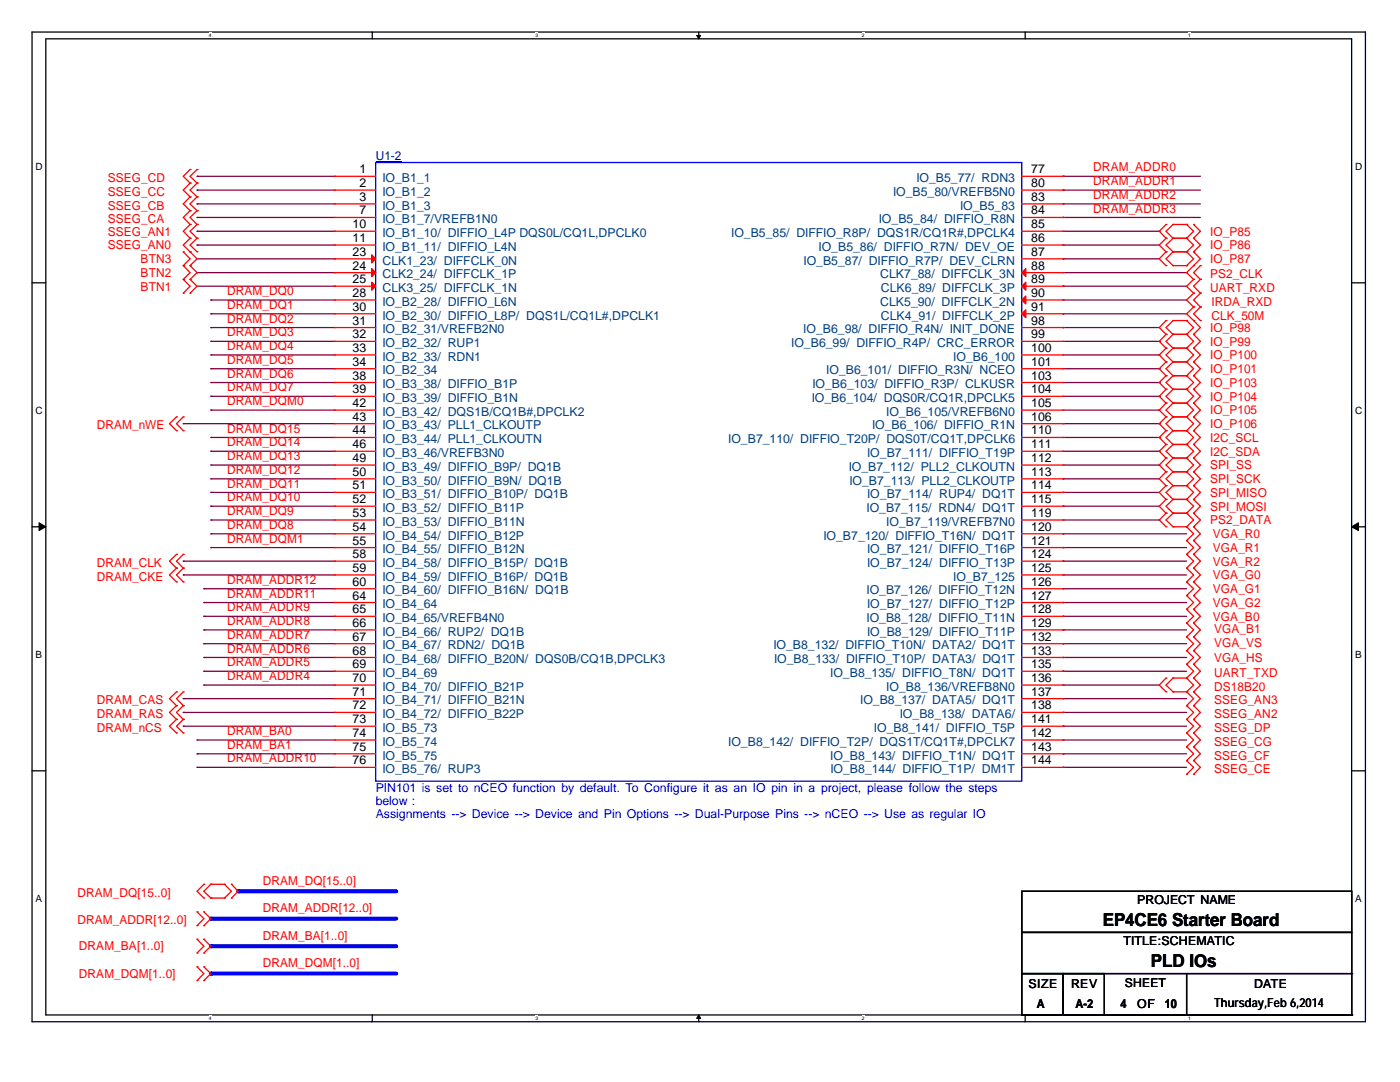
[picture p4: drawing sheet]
<svg xmlns="http://www.w3.org/2000/svg" width="279mm" height="216mm" viewBox="0 0 279 216" stroke-linecap="round" stroke-linejoin="round" font-family="sans-serif">
<path d="M6.4 6.4h266.1v197.5h-266.1zM9.1 7.7h260.6v194.8h-260.6z" fill="none" stroke="#000" stroke-width=".25"/>
<g fill="#fff">
<path d="M41.7 6.5h.5v1.1h-.5z"/>
<path d="M41.7 202.6h.5v1.2h-.5z"/>
</g>
<path d="M74.3 6.4v1.3M74.3 202.5v1.4" fill="none" stroke="#000" stroke-width=".25"/>
<g fill="#fff">
<path d="M106.8 6.5h.6v1.1h-.6z"/>
<path d="M106.8 202.6h.6v1.2h-.6z"/>
</g>
<path d="M139.4 6.4v1.3M139.4 202.5v1.4" fill="none" stroke="#000" stroke-width=".25"/>
<g fill="#000" stroke="#000" stroke-width=".2">
<path d="M139 7.1h.8l-.4 .6z" fill-rule="evenodd"/>
<path d="M139.4 202.5l.4 .7h-.8z" fill-rule="evenodd"/>
</g>
<g fill="#fff">
<path d="M172 6.5h.6v1.1h-.6z"/>
<path d="M172 202.6h.6v1.2h-.6z"/>
</g>
<path d="M204.6 6.4v1.3M204.6 202.5v1.4" fill="none" stroke="#000" stroke-width=".25"/>
<g fill="#fff">
<path d="M237.2 6.5h.5v1.1h-.5z"/>
<path d="M237.2 202.6h.5v1.2h-.5z"/>
<path d="M7.1 32h1.4v2.3h-1.4z"/>
<path d="M270.5 32h1.4v2.3h-1.4z"/>
<path d="M7.1 80.7h1.4v2.3h-1.4z"/>
<path d="M270.5 80.7h1.4v2.3h-1.4z"/>
</g>
<path d="M6.4 56.4h2.7M269.7 56.4h2.8" fill="none" stroke="#000" stroke-width=".25"/>
<g fill="#fff">
<path d="M7.1 129.4h1.3v2.3h-1.3z"/>
<path d="M270.5 129.4h1.3v2.3h-1.3z"/>
</g>
<path d="M6.4 105.1h2.7M269.7 105.1h2.8" fill="none" stroke="#000" stroke-width=".25"/>
<g fill="#000" stroke="#000" stroke-width=".2">
<path d="M7.8 104.3l1.3 .8-1.3 .8z" fill-rule="evenodd"/>
<path d="M269.7 105.1l1.4-.8v1.6z" fill-rule="evenodd"/>
</g>
<g fill="#fff">
<path d="M7.1 178.1h1.3v2.2h-1.3z"/>
<path d="M270.5 178.1h1.3v2.2h-1.3z"/>
</g>
<path d="M6.4 153.8h2.7M269.7 153.8h2.8" fill="none" stroke="#000" stroke-width=".25"/>
<path d="M42.1 188.8h37" fill="none" stroke="#00f" stroke-width=".8"/>
<circle cx="42.1" cy="188.8" r=".4" fill="#00f"/>
<path d="M42.1 194.3h37" fill="none" stroke="#00f" stroke-width=".8"/>
<circle cx="42.1" cy="194.3" r=".4" fill="#00f"/>
<path d="M42.1 183.3h37" fill="none" stroke="#00f" stroke-width=".8"/>
<circle cx="42.1" cy="183.3" r=".4" fill="#00f"/>
<path d="M47.5 177.8h31.6" fill="none" stroke="#00f" stroke-width=".8"/>
<circle cx="47.5" cy="177.8" r=".4" fill="#00f"/>
<g fill="none" stroke="#800040" stroke-width=".25">
<path d="M39.3 37.9h.1M39.3 35.2h.1M39.3 37.9h27.5M39.3 35.2h27.5M212.1 35.2h.1M212.1 37.9h.1M212.1 37.9h27.5M212.1 35.2h27.5M39.3 54.4h.1M39.3 48.9h.1M39.3 46.1h.1M39.3 43.4h.1"/>
<path d="M39.3 40.7h.1M39.3 51.6h27.5M39.3 54.4h27.5M39.3 57.1h27.5M39.3 48.9h27.5M39.3 46.1h27.5M39.3 43.4h27.5M39.3 40.7h27.5M42.1 59.9h.1M42.1 59.9h24.7M66.8 51.6h.1M66.8 57.1h.1"/>
<path d="M212.1 57.1h.1M212.1 59.9h.1M212.1 51.6h.1M212.1 40.7h.1M212.1 43.4h.1M212.1 48.9h.1M212.1 51.6h19.3M212.1 54.4h24.7M212.1 57.1h24.7M212.1 59.9h24.7M212.1 48.9h19.3M212.1 46.1h19.3"/>
<path d="M212.1 43.4h27.5M212.1 40.7h27.5M231.4 46.1h.1M236.8 54.4h.1M42.1 79.1h.1M42.1 70.8h.1M42.1 73.6h.1M42.1 76.3h.1M42.1 62.6h.1M42.1 68.1h.1M42.1 65.4h.1M42.1 65.4h24.7"/>
<path d="M42.1 62.6h24.7M42.1 79.1h24.7M42.1 76.3h24.7M42.1 73.6h24.7M42.1 70.8h24.7M42.1 68.1h24.7M212.1 65.4h.1M212.1 62.6h.1M212.1 65.4h19.3M212.1 62.6h24.7M212.1 79.1h19.3M212.1 76.3h19.3"/>
<path d="M212.1 73.6h19.3M212.1 70.8h19.3M212.1 68.1h19.3M231.4 79.1h.1M231.4 76.3h.1M231.4 73.6h.1M231.4 70.8h.1M231.4 68.1h.1M36.6 84.5h.1M36.6 84.5h30.2M42.1 81.8h.1M42.1 87.3h.1"/>
<path d="M42.1 90h.1M42.1 92.8h.1M42.1 95.5h.1M42.1 98.3h.1M42.1 98.3h24.7M42.1 95.5h24.7M42.1 92.8h24.7M42.1 90h24.7M42.1 87.3h24.7M42.1 81.8h24.7M212.1 98.3h.1M212.1 95.5h.1"/>
<path d="M212.1 98.3h19.3M212.1 95.5h19.3M212.1 92.8h19.3M212.1 90h19.3M212.1 87.3h19.3M212.1 84.5h19.3M212.1 81.8h19.3M231.4 92.8h.1M231.4 90h.1M231.4 87.3h.1M231.4 84.5h.1M231.4 81.8h.1"/>
<path d="M36.6 112h.1M36.6 114.7h.1M36.6 114.7h30.2M36.6 112h30.2M40.7 117.5h.1M40.7 117.5h26.1M42.1 101h.1M42.1 103.8h.1M42.1 106.5h.1M42.1 109.3h.1M42.1 109.3h24.7M42.1 106.5h24.7"/>
<path d="M42.1 101h24.7M42.1 103.8h24.7M212.1 117.5h.1M212.1 114.7h.1M212.1 112h.1M212.1 109.3h.1M212.1 106.5h.1M212.1 101h.1M212.1 117.5h24.7M212.1 114.7h24.7M212.1 112h24.7M212.1 109.3h24.7"/>
<path d="M212.1 106.5h24.7M212.1 101h19.3M212.1 103.8h19.3M231.4 103.8h.1M36.6 139.4h.1M36.6 139.4h30.2M40.7 125.7h.1M40.7 123h.1M40.7 120.2h.1M40.7 131.2h.1M40.7 128.4h.1M40.7 133.9h.1"/>
<path d="M40.7 136.7h.1M40.7 133.9h26.1M40.7 136.7h26.1M40.7 123h26.1M40.7 125.7h26.1M40.7 128.4h26.1M40.7 131.2h26.1M40.7 120.2h26.1M212.1 133.9h.1M212.1 136.7h.1M212.1 139.4h.1M212.1 123h.1"/>
<path d="M212.1 125.7h.1M212.1 128.4h.1M212.1 131.2h.1M212.1 120.2h.1M212.1 133.9h24.7M212.1 136.7h19.3M212.1 139.4h24.7M212.1 123h24.7M212.1 125.7h24.7M212.1 128.4h24.7M212.1 131.2h24.7M212.1 120.2h24.7"/>
<path d="M36.6 142.2h.1M36.6 144.9h.1M36.6 144.9h30.2M36.6 142.2h30.2M39.3 153.1h.1M39.3 147.7h.1M39.3 150.4h.1M39.3 153.1h27.5M39.3 150.4h27.5M39.3 147.7h27.5M212.1 153.1h.1M212.1 150.4h.1"/>
<path d="M212.1 147.7h.1M212.1 144.9h.1M212.1 142.2h.1M212.1 153.1h24.7M212.1 150.4h24.7M212.1 147.7h24.7M212.1 144.9h24.7M212.1 142.2h24.7"/>
</g>
<g fill="none" stroke="#f00" stroke-width=".25">
<path d="M37.9 33.8h.1M37.9 36.5h.1M37.9 39.3h.1M37.9 33.8l-1.3 1.4 1.3 1.3M37.9 36.5l-1.3 1.4 1.3 1.4M37.9 39.3l-1.3 1.4 1.3 1.3M39.3 33.8h.1M39.3 36.5h.1M39.3 39.3h.1M39.3 33.8l-1.4 1.4 1.4 1.3M39.3 36.5l-1.4 1.4 1.4 1.4M39.3 39.3l-1.4 1.4 1.4 1.3"/>
<path d="M66.8 35.2h.1M66.8 37.9h.1M66.8 35.2h8.2M66.8 37.9h8.2M203.9 35.2h8.2M203.9 37.9h8.2M212.1 35.2h.1M212.1 37.9h.1M36.6 58.5h.1M36.6 55.8h.1M36.6 53h.1M36.6 50.2h.1"/>
<path d="M36.6 55.8l1.3 1.3-1.3 1.4M36.6 53l1.3 1.4-1.3 1.4M36.6 50.2l1.3 1.4-1.3 1.4M37.9 55.8h.1M37.9 58.5h.1M37.9 53h.1M37.9 50.2h.1M37.9 42h.1M37.9 47.5h.1M37.9 44.8h.1M37.9 55.8l1.4 1.3-1.4 1.4M37.9 53l1.4 1.4-1.4 1.4"/>
<path d="M37.9 47.5l-1.3 1.4 2.7 2.7-1.4 1.4M37.9 44.8l-1.3 1.3 1.3 1.4M37.9 42l-1.3 1.4 1.3 1.4M39.3 42h.1M39.3 47.5h.1M39.3 50.2h.1M39.3 44.8h.1M39.3 47.5l-1.4 1.4 1.4 1.3M39.3 44.8l-1.4 1.3 1.4 1.4M39.3 42l-1.4 1.4 1.4 1.4M66.8 40.7h.1M66.8 46.1h.1"/>
<path d="M66.8 48.9h.1M66.8 59.9h.1M66.8 43.4h.1M66.8 51.6h.1M66.8 54.4h.1M66.8 57.1h.1M66.8 40.7h8.2M66.8 46.1h8.2M66.8 48.9h8.2M66.8 59.9h8.2M66.8 43.4h8.2M66.8 51.6h8.2"/>
<path d="M66.8 54.4h8.2M66.8 57.1h8.2M203.9 40.7h8.2M203.9 46.1h8.2M203.9 48.9h8.2M203.9 59.9h8.2M203.9 43.4h8.2M203.9 51.6h8.2M203.9 54.4h8.2M203.9 57.1h8.2M212.1 40.7h.1M212.1 43.4h.1"/>
<path d="M212.1 46.1h.1M212.1 51.6h.1M212.1 48.9h.1M212.1 59.9h.1M212.1 57.1h.1M212.1 54.4h.1M232.7 47.5h.1M232.7 44.8h.1M232.7 50.2h.1M232.7 53h.1M232.7 50.2l-1.3 1.4 1.3 1.4M232.7 44.8l-1.3 1.3 1.3 1.4"/>
<path d="M232.7 47.5l-1.3 1.4 1.3 1.3M234.1 44.8h.1M234.1 47.5h.1M234.1 50.2h.1M234.1 53h.1M234.1 44.8l-1.4 1.3 1.4 1.4M234.1 47.5h2.7M234.1 44.8h2.7M234.1 47.5l-1.4 1.4 1.4 1.3M234.1 50.2h2.7M234.1 50.2l-1.4 1.4 1.4 1.4M234.1 53h2.7"/>
<path d="M236.8 47.5h.1M236.8 44.8h.1M236.8 50.2h.1M236.8 53h.1M236.8 44.8l1.4 1.3-1.4 1.4M236.8 47.5l1.4 1.4-1.4 1.3M236.8 50.2l1.4 1.4-1.4 1.4M238.2 55.8h.1M238.2 58.5h.1M238.2 53h.1M238.2 44.8h.1M238.2 47.5h.1"/>
<path d="M238.2 50.2h.1M238.2 55.8l-1.4 1.3 1.4 1.4M238.2 58.5l-1.4 1.4 1.4 1.4M238.2 50.2l1.4 1.4-2.8 2.8 1.4 1.4M238.2 44.8l1.4 1.3-1.4 1.4M238.2 47.5l1.4 1.4-1.4 1.3M239.6 58.5h.1M239.6 55.8h.1M239.6 53h.1M239.6 55.8l-1.4 1.3 1.4 1.4M239.6 58.5l-1.4 1.4 1.4 1.4M239.6 53l-1.4 1.4 1.4 1.4"/>
<path d="M66.8 68.1h.1M66.8 70.8h.1M66.8 62.6h.1M66.8 73.6h.1M66.8 76.3h.1M66.8 79.1h.1M66.8 65.4h.1M66.8 68.1h8.2M66.8 70.8h8.2M66.8 62.6h8.2M66.8 73.6h8.2M66.8 76.3h8.2"/>
<path d="M66.8 79.1h8.2M66.8 65.4h8.2M203.9 68.1h8.2M203.9 70.8h8.2M203.9 62.6h8.2M203.9 73.6h8.2M203.9 76.3h8.2M203.9 79.1h8.2M203.9 65.4h8.2M212.1 70.8h.1M212.1 79.1h.1M212.1 76.3h.1"/>
<path d="M212.1 68.1h.1M212.1 65.4h.1M212.1 73.6h.1M212.1 62.6h.1M232.7 77.7h.1M232.7 66.7h.1M232.7 64h.1M232.7 69.5h.1M232.7 75h.1M232.7 72.2h.1M232.7 77.7l-1.3 1.4 1.3 1.3M232.7 64l-1.3 1.4 1.3 1.3"/>
<path d="M232.7 72.2l-1.3 1.4 1.3 1.4M232.7 66.7l-1.3 1.4 1.3 1.4M232.7 75l-1.3 1.3 1.3 1.4M232.7 69.5l-1.3 1.3 1.3 1.4M234.1 77.7h.1M234.1 64h.1M234.1 66.7h.1M234.1 69.5h.1M234.1 72.2h.1M234.1 75h.1M234.1 64l-1.4 1.4 1.4 1.3M234.1 66.7l-1.4 1.4 1.4 1.4"/>
<path d="M234.1 77.7l-1.4 1.4 1.4 1.3M234.1 72.2l-1.4 1.4 1.4 1.4M234.1 77.7h2.7M234.1 66.7h2.7M234.1 64h2.7M234.1 69.5h2.7M234.1 75h2.7M234.1 72.2h2.7M234.1 75l-1.4 1.3 1.4 1.4M234.1 69.5l-1.4 1.3 1.4 1.4M236.8 77.7h.1M236.8 66.7h.1"/>
<path d="M236.8 64h.1M236.8 69.5h.1M236.8 75h.1M236.8 72.2h.1M236.8 72.2l1.4 1.4-1.4 1.4M236.8 77.7l1.4 1.4-1.4 1.3M236.8 64l1.4 1.4-1.4 1.3M236.8 66.7l1.4 1.4-1.4 1.4M236.8 75l1.4 1.3-1.4 1.4M236.8 69.5l1.4 1.3-1.4 1.4M238.2 61.3h.1M238.2 64h.1"/>
<path d="M238.2 77.7h.1M238.2 66.7h.1M238.2 69.5h.1M238.2 72.2h.1M238.2 75h.1M238.2 61.3l-1.4 1.3 1.4 1.4M238.2 77.7l1.4 1.4-1.4 1.3M238.2 64l1.4 1.4-1.4 1.3M238.2 66.7l1.4 1.4-1.4 1.4M238.2 72.2l1.4 1.4-1.4 1.4M238.2 75l1.4 1.3-1.4 1.4M238.2 69.5l1.4 1.3-1.4 1.4"/>
<path d="M239.6 61.3h.1M239.6 64h.1M239.6 61.3l-1.4 1.3 1.4 1.4M35.2 83.2h.1M35.2 85.9h.1M35.2 83.2l-1.4 1.3 1.4 1.4M36.6 83.2h.1M36.6 85.9h.1M36.6 83.2l-1.4 1.3 1.4 1.4M66.8 84.5h.1M66.8 87.3h.1M66.8 81.8h.1"/>
<path d="M66.8 92.8h.1M66.8 95.5h.1M66.8 98.3h.1M66.8 90h.1M66.8 84.5h8.2M66.8 87.3h8.2M66.8 81.8h8.2M66.8 92.8h8.2M66.8 95.5h8.2M66.8 98.3h8.2M66.8 90h8.2M203.9 84.5h8.2"/>
<path d="M203.9 87.3h8.2M203.9 81.8h8.2M203.9 92.8h8.2M203.9 95.5h8.2M203.9 98.3h8.2M203.9 90h8.2M212.1 84.5h.1M212.1 98.3h.1M212.1 92.8h.1M212.1 95.5h.1M212.1 87.3h.1M212.1 90h.1"/>
<path d="M212.1 81.8h.1M232.7 94.1h.1M232.7 96.9h.1M232.7 99.7h.1M232.7 91.4h.1M232.7 80.4h.1M232.7 83.2h.1M232.7 85.9h.1M232.7 88.7h.1M232.7 94.1l-1.3 1.4 1.3 1.4M232.7 96.9l-1.3 1.4 1.3 1.4M232.7 88.7l-1.3 1.3 1.3 1.4"/>
<path d="M232.7 99.7l-1.3 1.3 1.3 1.4M232.7 91.4l-1.3 1.4 1.3 1.3M232.7 85.9l-1.3 1.4 1.3 1.4M232.7 83.2l-1.3 1.3 1.3 1.4M232.7 80.4l-1.3 1.4 1.3 1.4M234.1 96.9h.1M234.1 94.1h.1M234.1 99.7h.1M234.1 91.4h.1M234.1 80.4h.1M234.1 83.2h.1M234.1 85.9h.1"/>
<path d="M234.1 88.7h.1M234.1 99.7l-1.4 1.3 1.4 1.4M234.1 94.1l-1.4 1.4 1.4 1.4M234.1 94.1h2.7M234.1 96.9h2.7M234.1 96.9l-1.4 1.4 1.4 1.4M234.1 99.7h2.7M234.1 91.4l-1.4 1.4 1.4 1.3M234.1 91.4h2.7M234.1 80.4h2.7M234.1 80.4l-1.4 1.4 1.4 1.4M234.1 83.2h2.7"/>
<path d="M234.1 83.2l-1.4 1.3 1.4 1.4M234.1 85.9h2.7M234.1 88.7l-1.4 1.3 1.4 1.4M234.1 88.7h2.7M234.1 85.9l-1.4 1.4 1.4 1.4M236.8 94.1h.1M236.8 96.9h.1M236.8 99.7h.1M236.8 91.4h.1M236.8 80.4h.1M236.8 83.2h.1M236.8 85.9h.1"/>
<path d="M236.8 88.7h.1M236.8 94.1l1.4 1.4-1.4 1.4M236.8 96.9l1.4 1.4-1.4 1.4M236.8 99.7l1.4 1.3-1.4 1.4M236.8 85.9l1.4 1.4-1.4 1.4M236.8 91.4l1.4 1.4-1.4 1.3M236.8 80.4l1.4 1.4-1.4 1.4M236.8 83.2l1.4 1.3-1.4 1.4M236.8 88.7l1.4 1.3-1.4 1.4M238.2 96.9h.1M238.2 94.1h.1M238.2 99.7h.1"/>
<path d="M238.2 91.4h.1M238.2 80.4h.1M238.2 83.2h.1M238.2 85.9h.1M238.2 88.7h.1M238.2 94.1l1.4 1.4-1.4 1.4M238.2 88.7l1.4 1.3-1.4 1.4M238.2 96.9l1.4 1.4-1.4 1.4M238.2 91.4l1.4 1.4-1.4 1.3M238.2 99.7l1.4 1.3-1.4 1.4M238.2 85.9l1.4 1.4-1.4 1.4M238.2 83.2l1.4 1.3-1.4 1.4"/>
<path d="M238.2 80.4l1.4 1.4-1.4 1.4M35.2 113.4h.1M35.2 116.1h.1M35.2 110.6h.1M35.2 113.4l-1.4 1.3 1.4 1.4M35.2 110.6l-1.4 1.4 1.4 1.4M36.6 113.4h.1M36.6 116.1h.1M36.6 110.6h.1M36.6 113.4l-1.4 1.3 1.4 1.4M36.6 110.6l-1.4 1.4 1.4 1.4M66.8 101h.1"/>
<path d="M66.8 103.8h.1M66.8 106.5h.1M66.8 109.3h.1M66.8 112h.1M66.8 114.7h.1M66.8 117.5h.1M66.8 101h8.2M66.8 103.8h8.2M66.8 106.5h8.2M66.8 109.3h8.2M66.8 112h8.2M66.8 114.7h8.2"/>
<path d="M66.8 117.5h8.2M203.9 101h8.2M203.9 103.8h8.2M203.9 106.5h8.2M203.9 109.3h8.2M203.9 112h8.2M203.9 114.7h8.2M203.9 117.5h8.2M212.1 101h.1M212.1 106.5h.1M212.1 109.3h.1M212.1 112h.1"/>
<path d="M212.1 114.7h.1M212.1 117.5h.1M212.1 103.8h.1M232.7 102.4h.1M232.7 105.1h.1M232.7 102.4l-1.3 1.4 1.3 1.3M234.1 102.4h.1M234.1 105.1h.1M234.1 102.4h2.7M234.1 102.4l-1.4 1.4 1.4 1.3M234.1 105.1h2.7M236.8 113.4h.1"/>
<path d="M236.8 116.1h.1M236.8 118.8h.1M236.8 105.1h.1M236.8 107.9h.1M236.8 110.6h.1M236.8 102.4h.1M236.8 113.4l1.4 1.3-1.4 1.4M236.8 116.1l1.4 1.4-1.4 1.3M236.8 118.8l1.4 1.4-1.4 1.4M236.8 105.1l1.4 1.4-1.4 1.4M236.8 107.9l1.4 1.4-1.4 1.3M236.8 110.6l1.4 1.4-1.4 1.4"/>
<path d="M236.8 102.4l1.4 1.4-1.4 1.3M238.2 113.4h.1M238.2 116.1h.1M238.2 118.8h.1M238.2 105.1h.1M238.2 107.9h.1M238.2 110.6h.1M238.2 102.4h.1M238.2 113.4l1.4 1.3-1.4 1.4M238.2 116.1l1.4 1.4-1.4 1.3M238.2 118.8l1.4 1.4-1.4 1.4M238.2 105.1l1.4 1.4-1.4 1.4"/>
<path d="M238.2 107.9l1.4 1.4-1.4 1.3M238.2 110.6l1.4 1.4-1.4 1.4M238.2 102.4l1.4 1.4-1.4 1.3M35.2 138h.1M35.2 138l-1.4 1.4 1.4 1.4M36.6 138h.1M36.6 138l-1.4 1.4 1.4 1.4M66.8 125.7h.1M66.8 128.4h.1M66.8 120.2h.1M66.8 131.2h.1M66.8 133.9h.1"/>
<path d="M66.8 136.7h.1M66.8 139.4h.1M66.8 123h.1M66.8 125.7h8.2M66.8 128.4h8.2M66.8 120.2h8.2M66.8 131.2h8.2M66.8 133.9h8.2M66.8 136.7h8.2M66.8 139.4h8.2M66.8 123h8.2M203.9 125.7h8.2"/>
<path d="M203.9 128.4h8.2M203.9 120.2h8.2M203.9 131.2h8.2M203.9 133.9h8.2M203.9 136.7h8.2M203.9 139.4h8.2M203.9 123h8.2M212.1 120.2h.1M212.1 123h.1M212.1 125.7h.1M212.1 133.9h.1M212.1 136.7h.1"/>
<path d="M212.1 128.4h.1M212.1 131.2h.1M212.1 139.4h.1M232.7 138h.1M232.7 135.3h.1M232.7 135.3l-1.3 1.4 1.3 1.3M234.1 135.3h.1M234.1 138h.1M234.1 135.3l-1.4 1.4 1.4 1.3M234.1 138h2.7M234.1 135.3h2.7M236.8 138h.1"/>
<path d="M236.8 135.3h.1M236.8 132.5h.1M236.8 129.8h.1M236.8 127.1h.1M236.8 124.3h.1M236.8 121.6h.1M236.8 138l1.4 1.4-1.4 1.4M236.8 135.3l1.4 1.4-1.4 1.3M236.8 132.5l1.4 1.4-1.4 1.4M236.8 129.8l1.4 1.4-1.4 1.3M236.8 127.1l1.4 1.3-1.4 1.4M236.8 121.6l1.4 1.4-1.4 1.3"/>
<path d="M236.8 124.3l1.4 1.4-1.4 1.4M238.2 138h.1M238.2 135.3h.1M238.2 132.5h.1M238.2 129.8h.1M238.2 127.1h.1M238.2 124.3h.1M238.2 121.6h.1M238.2 138l1.4 1.4-1.4 1.4M238.2 135.3l1.4 1.4-1.4 1.3M238.2 132.5l1.4 1.4-1.4 1.4M238.2 129.8l1.4 1.4-1.4 1.3"/>
<path d="M238.2 127.1l1.4 1.3-1.4 1.4M238.2 121.6l1.4 1.4-1.4 1.3M238.2 124.3l1.4 1.4-1.4 1.4M35.2 140.8h.1M35.2 143.6h.1M35.2 146.3h.1M35.2 140.8l-1.4 1.4 1.4 1.4M35.2 143.6l-1.4 1.3 1.4 1.4M36.6 140.8h.1M36.6 143.6h.1M36.6 146.3h.1M36.6 140.8l-1.4 1.4 1.4 1.4"/>
<path d="M36.6 143.6l-1.4 1.3 1.4 1.4M66.8 142.2h.1M66.8 153.1h.1M66.8 144.9h.1M66.8 147.7h.1M66.8 150.4h.1M66.8 142.2h8.2M66.8 153.1h8.2M66.8 144.9h8.2M66.8 147.7h8.2M66.8 150.4h8.2M203.9 142.2h8.2"/>
<path d="M203.9 153.1h8.2M203.9 144.9h8.2M203.9 147.7h8.2M203.9 150.4h8.2M212.1 144.9h.1M212.1 147.7h.1M212.1 150.4h.1M212.1 153.1h.1M212.1 142.2h.1M236.8 140.8h.1M236.8 143.6h.1M236.8 151.8h.1"/>
<path d="M236.8 154.5h.1M236.8 149h.1M236.8 146.3h.1M236.8 140.8l1.4 1.4-1.4 1.4M236.8 151.8l1.4 1.3-1.4 1.4M236.8 149l1.4 1.4-1.4 1.4M236.8 143.6l1.4 1.3-1.4 1.4M236.8 146.3l1.4 1.4-1.4 1.3M238.2 140.8h.1M238.2 143.6h.1M238.2 151.8h.1M238.2 154.5h.1"/>
<path d="M238.2 149h.1M238.2 146.3h.1M238.2 140.8l1.4 1.4-1.4 1.4M238.2 151.8l1.4 1.3-1.4 1.4M238.2 149l1.4 1.4-1.4 1.4M238.2 143.6l1.4 1.3-1.4 1.4M238.2 146.3l1.4 1.4-1.4 1.3M40.7 179.2h.1M40.7 176.4h.1M40.7 176.4l-1.4 1.4 1.4 1.4M42.1 176.4h.1M42.1 179.2h.1"/>
<path d="M42.1 176.4l-1.4 1.4 1.4 1.4M42.1 176.4h2.7M42.1 179.2h2.7M44.8 179.2h.1M44.8 176.4h.1M44.8 176.4l1.4 1.4-1.4 1.4M46.2 176.4h.1M46.2 179.2h.1M46.2 176.4l1.3 1.4-1.3 1.4M39.3 184.7h.1M39.3 181.9h.1M39.3 190.2h.1"/>
<path d="M39.3 187.4h.1M39.3 195.7h.1M39.3 192.9h.1M39.3 181.9l1.4 1.4-1.4 1.4M39.3 187.4l1.4 1.4-1.4 1.4M39.3 192.9l1.4 1.4-1.4 1.4M40.7 181.9h.1M40.7 184.7h.1M40.7 187.4h.1M40.7 190.2h.1M40.7 192.9h.1M40.7 195.7h.1"/>
<path d="M40.7 181.9l1.4 1.4-1.4 1.4M40.7 187.4l1.4 1.4-1.4 1.4M40.7 192.9l1.4 1.4-1.4 1.4"/>
</g>
<path d="M203.9 177.8h65.8v8.3h-65.8zM203.9 186.1h65.8v8.2h-65.8zM203.9 194.3h8.2v8.2h-8.2zM212.1 194.3h8.3v8.2h-8.3zM236.8 194.3h.1M236.8 194.3v8.2M269.7 194.3h.1M269.7 194.3v8.2M220.4 202.5h49.3M269.7 202.5h.1" fill="none" stroke="#000" stroke-width=".25"/>
<path d="M75 32.4h128.9v123.5h-128.9z" fill="none" stroke="#00f" stroke-width=".25"/>
<path d="M75 32.3h5.1" fill="none" stroke="#000080" stroke-width=".2"/>
<g fill="#f00" stroke="#f00" stroke-width=".25">
<path d="M74.2 50.8l.8 .8-.8 .9z" fill-rule="evenodd"/>
<path d="M74.2 53.6l.8 .8-.8 .8z" fill-rule="evenodd"/>
<path d="M74.2 56.3l.8 .8-.8 .8z" fill-rule="evenodd"/>
<path d="M203.9 62.6l.8-.8v1.6z" fill-rule="evenodd"/>
<path d="M203.9 59.9l.8-.8v1.6z" fill-rule="evenodd"/>
<path d="M203.9 57.1l.8-.8v1.6z" fill-rule="evenodd"/>
<path d="M203.9 54.4l.8-.8v1.6z" fill-rule="evenodd"/>
</g>
<g font-size="3.6">
<text x="220.1" y="184.7">EP4CE6 Starter Board</text>
<text x="229.7" y="192.9">PLD IOs</text>
</g>
<g font-size="2.5">
<text x="71.7" y="34.6">1</text>
<text x="205.8" y="34.6">77</text>
<text x="71.7" y="37.3">2</text>
<text x="71.7" y="40.1">3</text>
<text x="205.8" y="40.1">83</text>
<text x="205.8" y="37.3">80</text>
<text x="70.4" y="45.6">10</text>
<text x="71.7" y="42.8">7</text>
<text x="205.8" y="42.8">84</text>
<text x="205.8" y="45.6">85</text>
<text x="70.4" y="48.3">11</text>
<text x="70.4" y="51.1">23</text>
<text x="70.4" y="53.8">24</text>
<text x="205.8" y="51.1">87</text>
<text x="205.8" y="48.3">86</text>
<text x="205.8" y="53.8">88</text>
<text x="70.4" y="59.3">28</text>
<text x="70.4" y="56.5">25</text>
<text x="205.8" y="59.3">90</text>
<text x="205.8" y="56.5">89</text>
<text x="70.4" y="62">30</text>
<text x="70.4" y="64.8">31</text>
<text x="205.8" y="64.8">98</text>
<text x="205.8" y="62">91</text>
<text x="70.4" y="67.5">32</text>
<text x="70.4" y="70.2">33</text>
<text x="205.8" y="70.2">100</text>
<text x="205.8" y="67.5">99</text>
<text x="70.4" y="73">34</text>
<text x="70.4" y="75.7">38</text>
<text x="205.8" y="75.7">103</text>
<text x="205.8" y="73">101</text>
<text x="70.4" y="83.9">43</text>
<text x="70.4" y="78.5">39</text>
<text x="70.4" y="81.2">42</text>
<text x="205.8" y="78.5">104</text>
<text x="205.8" y="83.9">106</text>
<text x="205.8" y="81.2">105</text>
<text x="70.4" y="86.7">44</text>
<text x="70.4" y="89.5">46</text>
<text x="205.8" y="86.7">110</text>
<text x="205.8" y="89.5">111</text>
<text x="70.4" y="92.2">49</text>
<text x="70.4" y="95">50</text>
<text x="205.8" y="92.2">112</text>
<text x="205.8" y="95">113</text>
<text x="70.4" y="97.7">51</text>
<text x="70.4" y="100.4">52</text>
<text x="205.8" y="97.7">114</text>
<text x="205.8" y="100.4">115</text>
<text x="70.4" y="103.2">53</text>
<text x="70.4" y="105.9">54</text>
<text x="205.8" y="105.9">120</text>
<text x="205.8" y="103.2">119</text>
<text x="70.4" y="108.7">55</text>
<text x="70.4" y="111.4">58</text>
<text x="205.8" y="108.7">121</text>
<text x="205.8" y="111.4">124</text>
<text x="70.4" y="114.1">59</text>
<text x="70.4" y="116.9">60</text>
<text x="70.4" y="119.6">64</text>
<text x="205.8" y="114.1">125</text>
<text x="205.8" y="116.9">126</text>
<text x="205.8" y="119.6">127</text>
<text x="70.4" y="125.1">66</text>
<text x="70.4" y="122.4">65</text>
<text x="205.8" y="122.4">128</text>
<text x="205.8" y="125.1">129</text>
<text x="70.4" y="127.8">67</text>
<text x="70.4" y="130.6">68</text>
<text x="205.8" y="127.8">132</text>
<text x="205.8" y="130.6">133</text>
<text x="70.4" y="133.3">69</text>
<text x="70.4" y="136.1">70</text>
<text x="205.8" y="133.3">135</text>
<text x="205.8" y="136.1">136</text>
<text x="70.4" y="138.8">71</text>
<text x="70.4" y="141.6">72</text>
<text x="205.8" y="138.8">137</text>
<text x="205.8" y="141.6">138</text>
<text x="70.4" y="144.3">73</text>
<text x="70.4" y="147.1">74</text>
<text x="70.4" y="149.8">75</text>
<text x="205.8" y="144.3">141</text>
<text x="205.8" y="147.1">142</text>
<text x="205.8" y="149.8">143</text>
<text x="70.4" y="152.5">76</text>
<text x="205.8" y="152.5">144</text>
<text x="226.9" y="180.3">PROJECT NAME</text>
<text x="224.2" y="188.6">TITLE:SCHEMATIC</text>
<text x="205.3" y="197.1">SIZE</text>
<text x="213.8" y="197.1">REV</text>
<text x="250.3" y="197.1">DATE</text>
<text x="206.9" y="201.2">A</text>
<text x="214.6" y="201.2">A-2</text>
<text x="223.6" y="201.2">4</text>
<text x="226.9" y="201.2">OF</text>
<text x="232.5" y="201.2">10</text>
<text x="242.3" y="201">Thursday,Feb 6,2014</text>
</g>
<text font-size="2.5" fill="#000080" x="75" y="31.9">U1-2</text>
<g font-size="2.5" fill="#f00">
<text x="218.2" y="34.2">DRAM_ADDR0</text>
<text x="21.5" y="36.3">SSEG_CD</text>
<text x="21.5" y="39.1">SSEG_CC</text>
<text x="21.5" y="41.8">SSEG_CB</text>
<text x="218.2" y="37">DRAM_ADDR1</text>
<text x="218.2" y="39.7">DRAM_ADDR2</text>
<text x="21.5" y="47">SSEG_AN1</text>
<text x="21.5" y="44.5">SSEG_CA</text>
<text x="218.2" y="42.4">DRAM_ADDR3</text>
<text x="241.5" y="47">IO_P85</text>
<text x="21.5" y="49.8">SSEG_AN0</text>
<text x="28.1" y="52.5">BTN3</text>
<text x="241.5" y="49.8">IO_P86</text>
<text x="241.5" y="52.5">IO_P87</text>
<text x="28.1" y="58">BTN1</text>
<text x="28.1" y="55.2">BTN2</text>
<text x="45.3" y="58.9">DRAM_DQ0</text>
<text x="241.5" y="58.3">UART_RXD</text>
<text x="241.5" y="55.5">PS2_CLK</text>
<text x="45.3" y="61.6">DRAM_DQ1</text>
<text x="45.3" y="64.4">DRAM_DQ2</text>
<text x="241.8" y="61">IRDA_RXD</text>
<text x="241.8" y="63.8">CLK_50M</text>
<text x="45.3" y="69.8">DRAM_DQ4</text>
<text x="45.3" y="67.1">DRAM_DQ3</text>
<text x="241.5" y="66.2">IO_P98</text>
<text x="241.5" y="69">IO_P99</text>
<text x="241.5" y="71.7">IO_P100</text>
<text x="45.3" y="72.6">DRAM_DQ5</text>
<text x="45.3" y="75.4">DRAM_DQ6</text>
<text x="241.5" y="74.5">IO_P101</text>
<text x="241.5" y="77.2">IO_P103</text>
<text x="45.3" y="78.1">DRAM_DQ7</text>
<text x="45.3" y="80.9">DRAM_DQM0</text>
<text x="241.5" y="79.9">IO_P104</text>
<text x="241.5" y="82.7">IO_P105</text>
<text x="19.3" y="85.7">DRAM_nWE</text>
<text x="45.3" y="86.3">DRAM_DQ15</text>
<text x="45.3" y="89.1">DRAM_DQ14</text>
<text x="241.5" y="85.4">IO_P106</text>
<text x="241.5" y="88.2">I2C_SCL</text>
<text x="45.3" y="91.8">DRAM_DQ13</text>
<text x="45.3" y="94.6">DRAM_DQ12</text>
<text x="241.5" y="93.6">SPI_SS</text>
<text x="241.5" y="90.9">I2C_SDA</text>
<text x="45.3" y="100">DRAM_DQ10</text>
<text x="45.3" y="97.3">DRAM_DQ11</text>
<text x="241.5" y="96.4">SPI_SCK</text>
<text x="241.5" y="99.1">SPI_MISO</text>
<text x="241.5" y="101.9">SPI_MOSI</text>
<text x="45.3" y="102.8">DRAM_DQ9</text>
<text x="45.3" y="105.5">DRAM_DQ8</text>
<text x="241.5" y="104.6">PS2_DATA</text>
<text x="242.1" y="107.4">VGA_R0</text>
<text x="19.3" y="113.1">DRAM_CLK</text>
<text x="45.3" y="108.3">DRAM_DQM1</text>
<text x="242.1" y="110.1">VGA_R1</text>
<text x="242.1" y="112.9">VGA_R2</text>
<text x="19.3" y="115.9">DRAM_CKE</text>
<text x="45.3" y="119.3">DRAM_ADDR11</text>
<text x="45.3" y="116.5">DRAM_ADDR12</text>
<text x="242.1" y="115.6">VGA_G0</text>
<text x="242.1" y="118.4">VGA_G1</text>
<text x="45.3" y="124.7">DRAM_ADDR8</text>
<text x="45.3" y="122">DRAM_ADDR9</text>
<text x="242.1" y="123.8">VGA_B0</text>
<text x="242.1" y="121.1">VGA_G2</text>
<text x="45.3" y="130.2">DRAM_ADDR6</text>
<text x="45.3" y="127.5">DRAM_ADDR7</text>
<text x="242.3" y="129">VGA_VS</text>
<text x="242.3" y="126.3">VGA_B1</text>
<text x="45.3" y="133">DRAM_ADDR5</text>
<text x="45.3" y="135.7">DRAM_ADDR4</text>
<text x="242.3" y="137.8">DS18B20</text>
<text x="242.3" y="135.1">UART_TXD</text>
<text x="242.3" y="132.1">VGA_HS</text>
<text x="19.3" y="140.5">DRAM_CAS</text>
<text x="19.3" y="143.3">DRAM_RAS</text>
<text x="242.3" y="143.3">SSEG_AN2</text>
<text x="242.3" y="140.5">SSEG_AN3</text>
<text x="19.3" y="146">DRAM_nCS</text>
<text x="45.3" y="146.7">DRAM_BA0</text>
<text x="45.3" y="149.4">DRAM_BA1</text>
<text x="242.3" y="146">SSEG_DP</text>
<text x="242.3" y="148.8">SSEG_CG</text>
<text x="45.3" y="152.1">DRAM_ADDR10</text>
<text x="242.3" y="154.3">SSEG_CE</text>
<text x="242.3" y="151.6">SSEG_CF</text>
<text x="15.5" y="179">DRAM_DQ[15..0]</text>
<text x="52.5" y="176.6">DRAM_DQ[15..0]</text>
<text x="15.5" y="184.4">DRAM_ADDR[12..0]</text>
<text x="52.5" y="182.1">DRAM_ADDR[12..0]</text>
<text x="15.7" y="189.7">DRAM_BA[1..0]</text>
<text x="52.5" y="187.6">DRAM_BA[1..0]</text>
<text x="15.7" y="195.2">DRAM_DQM[1..0]</text>
<text x="52.5" y="193">DRAM_DQM[1..0]</text>
</g>
<g font-size="2.5" fill="#004080">
<text x="76.3" y="36.3">IO_B1_1</text>
<text x="76.3" y="39.1">IO_B1_2</text>
<text x="76.3" y="41.8">IO_B1_3</text>
<text x="178.2" y="39.1">IO_B5_80/VREFB5N0</text>
<text x="182.9" y="36.3">IO_B5_77/ RDN3</text>
<text x="191.6" y="41.8">IO_B5_83</text>
<text x="76.3" y="47.3">IO_B1_10/ DIFFIO_L4P DQS0L/CQ1L,DPCLK0</text>
<text x="76.3" y="44.5">IO_B1_7/VREFB1N0</text>
<text x="145.9" y="47.3">IO_B5_85/ DIFFIO_R8P/ DQS1R/CQ1R#,DPCLK4</text>
<text x="175.4" y="44.5">IO_B5_84/ DIFFIO_R8N</text>
<text x="76.3" y="50">IO_B1_11/ DIFFIO_L4N</text>
<text x="76.3" y="52.8">CLK1_23/ DIFFCLK_0N</text>
<text x="160.4" y="52.8">IO_B5_87/ DIFFIO_R7P/ DEV_CLRN</text>
<text x="163.4" y="50">IO_B5_86/ DIFFIO_R7N/ DEV_OE</text>
<text x="76.3" y="55.5">CLK2_24/ DIFFCLK_1P</text>
<text x="76.3" y="58.3">CLK3_25/ DIFFCLK_1N</text>
<text x="175.7" y="55.5">CLK7_88/ DIFFCLK_3N</text>
<text x="175.8" y="58.3">CLK6_89/ DIFFCLK_3P</text>
<text x="76.3" y="61">IO_B2_28/ DIFFIO_L6N</text>
<text x="76.3" y="63.8">IO_B2_30/ DIFFIO_L8P/ DQS1L/CQ1L#,DPCLK1</text>
<text x="175.7" y="61">CLK5_90/ DIFFCLK_2N</text>
<text x="175.8" y="63.8">CLK4_91/ DIFFCLK_2P</text>
<text x="76.3" y="69.3">IO_B2_32/ RUP1</text>
<text x="76.3" y="72">IO_B2_33/ RDN1</text>
<text x="76.3" y="66.5">IO_B2_31/VREFB2N0</text>
<text x="157.9" y="69.3">IO_B6_99/ DIFFIO_R4P/ CRC_ERROR</text>
<text x="160.3" y="66.5">IO_B6_98/ DIFFIO_R4N/ INIT_DONE</text>
<text x="190.2" y="72">IO_B6_100</text>
<text x="76.3" y="74.7">IO_B2_34</text>
<text x="76.3" y="77.5">IO_B3_38/ DIFFIO_B1P</text>
<text x="162.1" y="77.5">IO_B6_103/ DIFFIO_R3P/ CLKUSR</text>
<text x="164.9" y="74.7">IO_B6_101/ DIFFIO_R3N/ NCEO</text>
<text x="76.3" y="80.2">IO_B3_39/ DIFFIO_B1N</text>
<text x="76.3" y="83">IO_B3_42/ DQS1B/CQ1B#,DPCLK2</text>
<text x="162" y="80.2">IO_B6_104/ DQS0R/CQ1R,DPCLK5</text>
<text x="176.9" y="83">IO_B6_105/VREFB6N0</text>
<text x="76.3" y="85.7">IO_B3_43/ PLL1_CLKOUTP</text>
<text x="76.3" y="88.4">IO_B3_44/ PLL1_CLKOUTN</text>
<text x="145.3" y="88.4">IO_B7_110/ DIFFIO_T20P/ DQS0T/CQ1T,DPCLK6</text>
<text x="174" y="85.7">IO_B6_106/ DIFFIO_R1N</text>
<text x="76.3" y="93.9">IO_B3_49/ DIFFIO_B9P/ DQ1B</text>
<text x="76.3" y="91.2">IO_B3_46/VREFB3N0</text>
<text x="169.4" y="93.9">IO_B7_112/ PLL2_CLKOUTN</text>
<text x="173.1" y="91.2">IO_B7_111/ DIFFIO_T19P</text>
<text x="76.3" y="96.7">IO_B3_50/ DIFFIO_B9N/ DQ1B</text>
<text x="76.3" y="99.4">IO_B3_51/ DIFFIO_B10P/ DQ1B</text>
<text x="169.5" y="96.7">IO_B7_113/ PLL2_CLKOUTP</text>
<text x="173.1" y="99.4">IO_B7_114/ RUP4/ DQ1T</text>
<text x="76.3" y="102.2">IO_B3_52/ DIFFIO_B11P</text>
<text x="76.3" y="104.9">IO_B3_53/ DIFFIO_B11N</text>
<text x="76.3" y="107.7">IO_B4_54/ DIFFIO_B12P</text>
<text x="164.3" y="107.7">IO_B7_120/ DIFFIO_T16N/ DQ1T</text>
<text x="172.9" y="102.2">IO_B7_115/ RDN4/ DQ1T</text>
<text x="176.9" y="104.9">IO_B7_119/VREFB7N0</text>
<text x="76.3" y="110.4">IO_B4_55/ DIFFIO_B12N</text>
<text x="76.3" y="113.1">IO_B4_58/ DIFFIO_B15P/ DQ1B</text>
<text x="173.1" y="110.4">IO_B7_121/ DIFFIO_T16P</text>
<text x="173.1" y="113.1">IO_B7_124/ DIFFIO_T13P</text>
<text x="76.3" y="115.9">IO_B4_59/ DIFFIO_B16P/ DQ1B</text>
<text x="76.3" y="118.6">IO_B4_60/ DIFFIO_B16N/ DQ1B</text>
<text x="172.9" y="118.6">IO_B7_126/ DIFFIO_T12N</text>
<text x="190.2" y="115.9">IO_B7_125</text>
<text x="76.3" y="121.4">IO_B4_64</text>
<text x="76.3" y="124.1">IO_B4_65/VREFB4N0</text>
<text x="172.9" y="124.1">IO_B8_128/ DIFFIO_T11N</text>
<text x="173.1" y="121.4">IO_B7_127/ DIFFIO_T12P</text>
<text x="76.3" y="126.8">IO_B4_66/ RUP2/ DQ1B</text>
<text x="76.3" y="129.6">IO_B4_67/ RDN2/ DQ1B</text>
<text x="154.3" y="129.6">IO_B8_132/ DIFFIO_T10N/ DATA2/ DQ1T</text>
<text x="173.1" y="126.8">IO_B8_129/ DIFFIO_T11P</text>
<text x="76.3" y="132.3">IO_B4_68/ DIFFIO_B20N/ DQS0B/CQ1B,DPCLK3</text>
<text x="76.3" y="135.1">IO_B4_69</text>
<text x="76.3" y="137.8">IO_B4_70/ DIFFIO_B21P</text>
<text x="154.5" y="132.3">IO_B8_133/ DIFFIO_T10P/ DATA3/ DQ1T</text>
<text x="165.7" y="135.1">IO_B8_135/ DIFFIO_T8N/ DQ1T</text>
<text x="176.9" y="137.8">IO_B8_136/VREFB8N0</text>
<text x="76.3" y="140.5">IO_B4_71/ DIFFIO_B21N</text>
<text x="76.3" y="143.3">IO_B4_72/ DIFFIO_B22P</text>
<text x="171.7" y="140.5">IO_B8_137/ DATA5/ DQ1T</text>
<text x="179.6" y="143.3">IO_B8_138/ DATA6/</text>
<text x="76.3" y="146">IO_B5_73</text>
<text x="76.3" y="148.8">IO_B5_74</text>
<text x="145.3" y="148.8">IO_B8_142/ DIFFIO_T2P/ DQS1T/CQ1T#,DPCLK7</text>
<text x="174.4" y="146">IO_B8_141/ DIFFIO_T5P</text>
<text x="76.3" y="154.3">IO_B5_76/ RUP3</text>
<text x="76.3" y="151.6">IO_B5_75</text>
<text x="165.7" y="151.6">IO_B8_143/ DIFFIO_T1N/ DQ1T</text>
<text x="165.7" y="154.3">IO_B8_144/ DIFFIO_T1P/ DM1T</text>
</g>
<g font-size="2.5" fill="#00f">
<text x="75" y="158.1">PIN101 is set to nCEO function by default. To Configure it as an IO pin in a project, please follow the steps</text>
<text x="75" y="160.7">below :</text>
<text x="75" y="163.2">Assignments --&gt; Device --&gt; Device and Pin Options --&gt; Dual-Purpose Pins --&gt; nCEO --&gt; Use as regular IO</text>
</g>
<text font-size="2.4" x="224.5" y="197">SHEET</text>
<g font-size="2">
<text x="7.1" y="33.9">D</text>
<text x="270.5" y="33.9">D</text>
<text x="7.1" y="82.5">C</text>
<text x="270.5" y="82.5">C</text>
<text x="7.1" y="131.2">B</text>
<text x="270.5" y="131.2">B</text>
<text x="7.1" y="179.9">A</text>
<text x="270.5" y="179.9">A</text>
</g>
<g font-size="1">
<text x="41.7" y="7.4">4</text>
<text x="106.8" y="7.4">3</text>
<text x="172" y="7.4">2</text>
<text x="237.2" y="7.4">1</text>
<text x="41.7" y="203.5">4</text>
<text x="106.8" y="203.5">3</text>
<text x="172" y="203.5">2</text>
<text x="237.2" y="203.5">1</text>
</g>
</svg>
